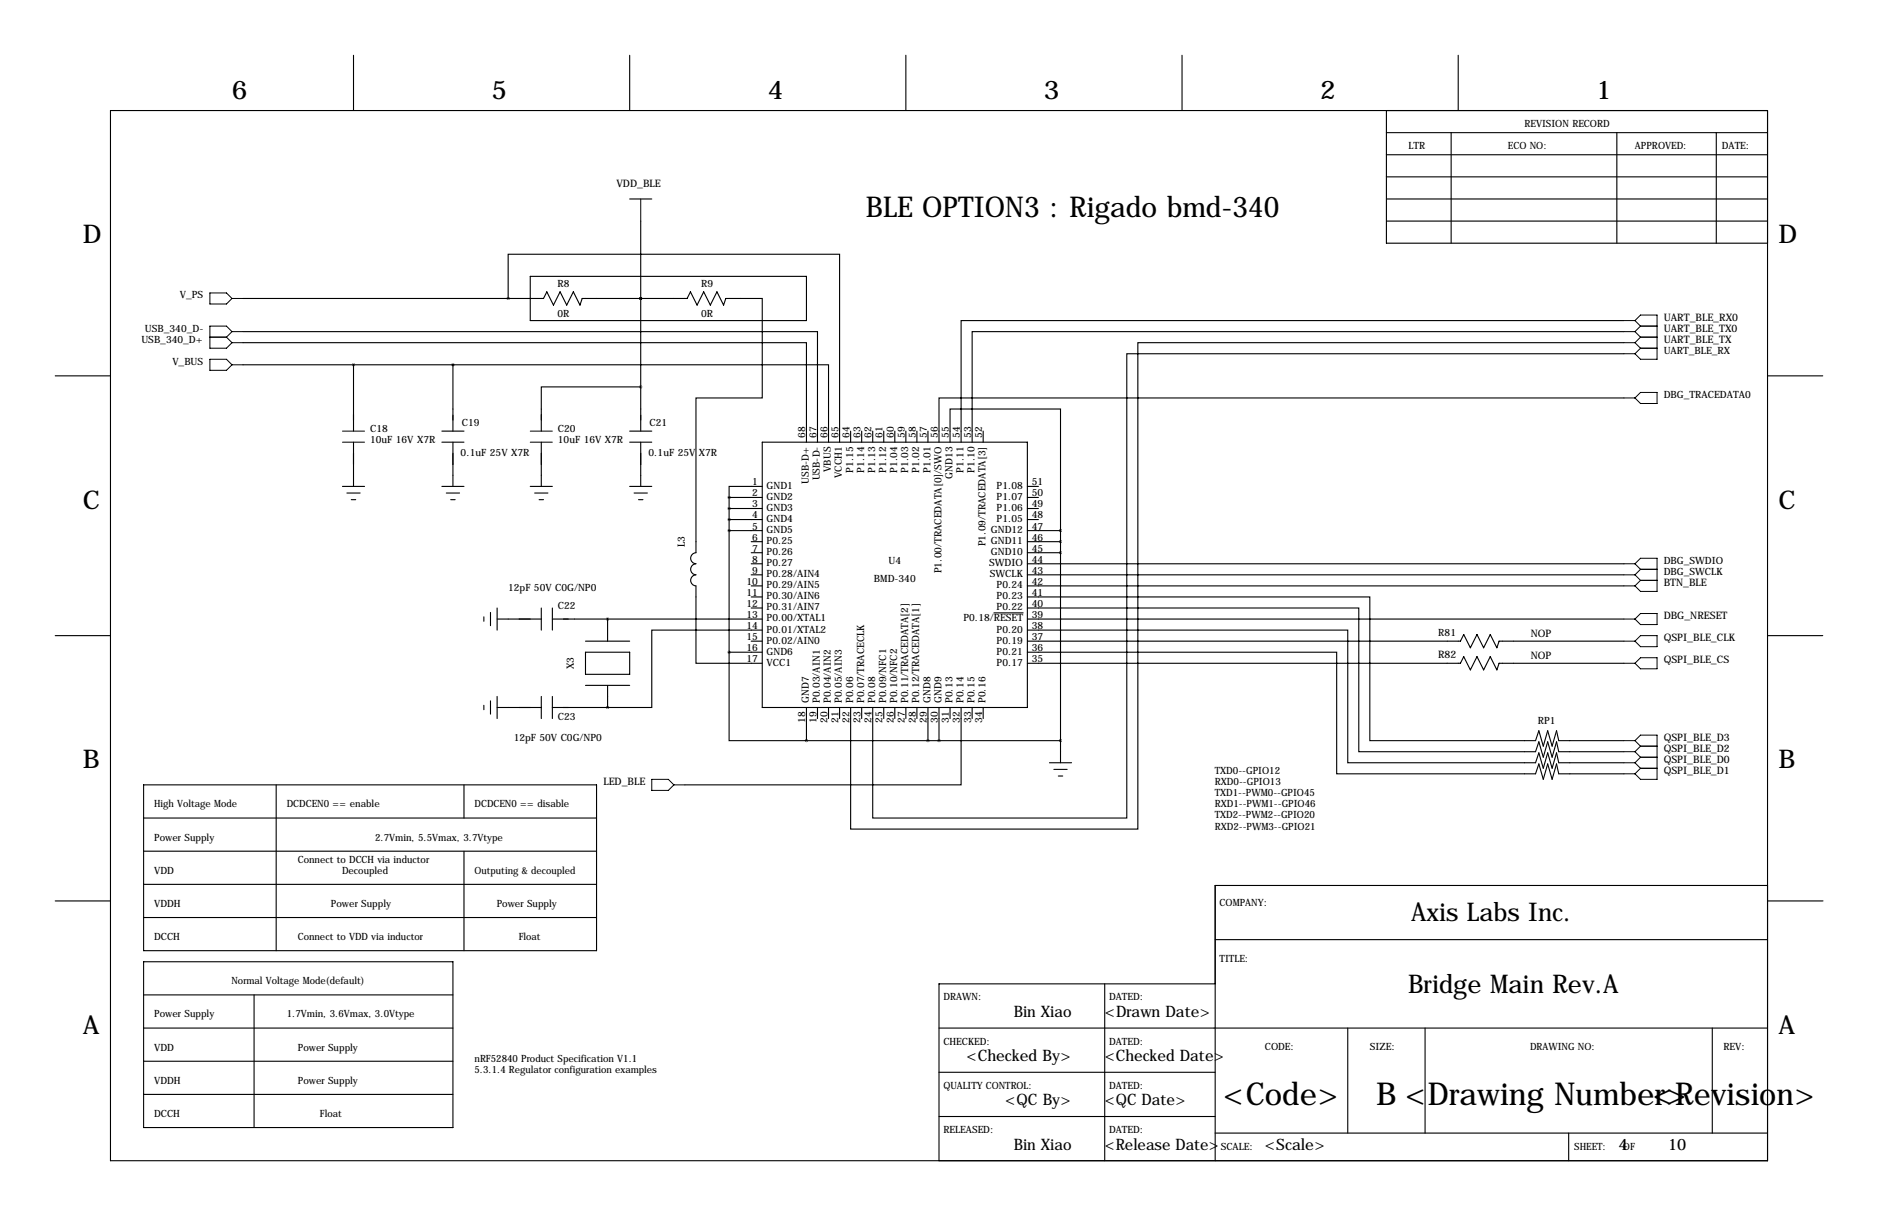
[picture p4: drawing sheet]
<svg xmlns="http://www.w3.org/2000/svg" width="432mm" height="279mm" viewBox="0 0 432 279" stroke-linecap="round" stroke-linejoin="round" font-family="sans-serif">
<g fill="none" stroke="#000" stroke-width=".25">
<path d="M81.3 12.7v12.7M144.8 12.7v12.7M208.3 12.7v12.7M271.8 12.7v12.7M335.3 12.7v12.7M25.4 25.4h381v241.3h-381zM318.8 30.5h87.6M318.8 35.6h87.6M318.8 25.4v30.5h87.6M333.7 30.5v25.4M371.8 30.5v25.4M394.6 30.5v25.4"/>
<path d="M144.8 45.7h5.1M147.3 50.8v48.3M318.8 45.7h87.6M318.8 50.8h87.6M318.8 40.6h87.6M55.9 68.6h69.1l.7-1.5 1.6 3 1.5-3 1.5 3 1.5-3 1.5 3 .6-1.5h24.1l.7-1.5 1.6 3 1.5-3 1.5 3 1.5-3 1.6 3 .5-1.5h8.4v22.8h-15.3v35.6a1.27 1.27 0 0 0-1.2 1.3 1.27 1.27 0 0 0 1.2 1.2 1.27 1.27 0 0 0-1.2 1.3 1.27 1.27 0 0 0 1.2 1.3 1.27 1.27 0 0 0-1.2 1.2 1.27 1.27 0 0 0 1.2 1.3v17.8h15.3M55.9 78.7h129.5v22.9M55.9 76.2h132.1v25.4M116.8 68.6v-10.2h76.2v43.2M121.9 63.5h63.5v10.2h-63.5zM147.3 68.6h.1M373.4 78.7h-111.8v111.8h-66v-27.9"/>
<path d="M373.4 76.2h-149.9v25.4M373.4 73.7h-152.4v27.9M12.7 86.4h12.7M55.9 83.8h48.2M81.3 83.8v15.3M101.6 99.1h5.1M104.1 83.8h86.4v17.8M104.1 83.8v15.3M144.8 99.1h5.1M147.3 88.9h-22.8v10.2M195.6 99.1v2.5M198.1 99.1v2.5"/>
<path d="M200.7 99.1v2.5M203.2 99.1v2.5M205.7 99.1v2.5M208.3 99.1v2.5M210.8 99.1v2.5M213.4 99.1v2.5M226.1 99.1v2.5M373.4 91.4h-157.5v10.2M373.4 81.3h-114.3v106.7h-58.4v-25.4M406.4 86.4h12.7M78.7 111.8h5.1M79.8 113.3h3"/>
<path d="M80.8 114.8h1M81.3 101.6v10.2M101.6 101.6h5.1M101.6 111.8h5.1M102.6 113.3h3.1M103.6 114.8h1M104.1 101.6v10.2M121.9 111.8h5.1M122.9 113.3h3.1M124 114.8h1M124.5 101.6v10.2M144.8 101.6h5.1"/>
<path d="M144.8 111.8h5.1M145.8 113.3h3M146.8 114.8h1M147.3 101.6v10.2M167.6 114.3h7.7M167.6 116.8h7.7M167.6 119.4h7.7M167.6 114.3v35.6M175.3 111.8h-7.7v2.5M175.3 101.6h60.9v61h-60.9zM218.4 101.6v-7.6h25.4v27.9M236.2 111.8h2.6"/>
<path d="M236.2 114.3h2.6M236.2 116.8h2.6M236.2 119.4h2.6M114.3 139.7v5.1M124.5 139.7v5.1M127 139.7v5.1M167.6 121.9h7.7M172.7 124.5h2.6M172.7 127h2.6M172.7 129.5h2.6M172.7 132.1h2.6M172.7 134.6h2.6"/>
<path d="M172.7 137.2h2.6M172.7 139.7h2.6M236.2 139.7h76.2v33h40.7l.7-2.3 1 3.6 1.1-3.6 1 3.6 1-3.6 .5 2.3h15M236.2 137.2h78.8v33h38.1l.7-2.3 1 3.5 1.1-3.5 1 3.5 1-3.5 .5 2.3h15M236.2 121.9h7.6M236.2 124.5h7.6M236.2 127h7.6M236.2 129.5h137.2M236.2 132.1h137.2M236.2 134.6h137.2M243.8 121.9v53.4M12.7 146h12.7"/>
<path d="M111.3 141.7v1M112.8 140.7v3.1M114.3 142.2h10.2M127 142.2h48.3M134.6 149.9h10.2v5h-10.2zM134.6 147.3h10.2M134.6 157.5h10.2M139.7 142.2v5.1M139.7 157.5v5.1M167.6 149.9v20.3h17.8M167.6 149.9h7.7M172.7 147.3h2.6"/>
<path d="M175.3 144.8h-25.4v17.8h-10.2M228.5 140.8h6.7M236.2 149.9h71.1v27.9h45.8l.7-2.3 1 3.6 1.1-3.6 1 3.6 1-3.6 .5 2.3h15M236.2 144.8h73.7v30.5h43.2l.7-2.3 1 3.5 1.1-3.5 1 3.5 1-3.5 .5 2.3h15M236.2 142.2h137.2M236.2 147.3h99.6l.7-1.5 1.6 3 1.5-3 1.5 3 1.5-3 1.6 3 .5-1.5h28.7M236.2 152.4h99.6l.7-1.5 1.6 3 1.5-3 1.5 3 1.5-3 1.6 3 .5-1.5h28.7M406.4 146h12.7M111.3 162.1v1M112.8 161v3.1M114.3 162.6h10.2M114.3 160v5.1"/>
<path d="M124.5 160v5.1M127 162.6h12.7M127 160v5.1M185.4 162.6v7.6M185.4 170.2h58.4M188 162.6v2.5M190.5 162.6v2.5M193 162.6v2.5M198.1 162.6v2.5M203.2 162.6v2.5M205.7 162.6v2.5M208.3 162.6v2.5"/>
<path d="M210.8 162.6v2.5M213.4 162.6v7.6M215.9 162.6v7.6M218.4 162.6v2.5M221 162.6v17.7h-63.5M223.5 162.6v2.5M226.1 162.6v2.5M241.3 175.3h5.1M242.3 176.8h3.1M243.3 178.3h1M33 180.3h104.2v38.1h-104.2zM33 188h104.2"/>
<path d="M33 195.6h104.2M63.5 180.3v38.1M106.7 180.3v7.7M106.7 195.6v22.8M12.7 207h12.7M33 203.2h104.2M33 210.8h104.2M279.4 215.9h127M406.4 203.5h-127v63.2M406.5 207h12.7M33 236.2h71.1M33 221h71.1v38.1h-71.1z"/>
<path d="M33 228.6h71.1M58.4 228.6v30.5M215.9 236.2h190.5M254 226.1v40.6M279.4 226.1h-63.5v40.6M309.9 236.2v24.1M327.7 236.2v24.1M393.7 236.2v24.1M33 243.8h71.1M33 251.5h71.1M215.9 246.4h63.5M215.9 256.5h63.5"/>
<path d="M279.4 260.3h127M360.7 260.3v6.4"/>
</g>
<g fill="none" stroke="#000" stroke-width=".23">
<path d="M147.3 45.7v5.1M48.3 67.3h3.8l1.2 1.3-1.2 1.2h-3.8zM48.3 77.5h3.8M52.1 77.5l1.2 1.2M53.3 76.2l-1.2-1.3h-3.8v5.1h3.8l1.2-1.3M53.3 78.7h2.6M53.3 76.2h2.6M53.3 76.2l-1.2 1.3M53.3 68.6h2.6M373.4 78.7h2.5M373.4 76.2h2.5M373.4 73.7h2.5"/>
<path d="M375.9 73.7l1.3-1.3h3.8v10.1h-3.8l-1.3-1.2M375.9 78.7l1.3 1.3M375.9 76.2l1.3 1.3M375.9 73.7l1.3 1.2M377.2 77.5h3.8M377.2 74.9h3.8M377.2 77.5l-1.3 1.2M377.2 74.9l-1.3 1.3M48.3 82.5h3.8l1.2 1.3-1.2 1.3h-3.8zM53.3 83.8h2.6M78.7 99.1h5.1M121.9 99.1h5.1"/>
<path d="M373.4 91.4h2.5M373.4 81.3h2.5M377.2 80h3.8M377.2 90.2h3.8v2.5h-3.8l-1.3-1.3zM377.2 80l-1.3 1.3M78.7 101.6h5.1M121.9 101.6h5.1M373.4 132.1h2.5M373.4 129.5h2.5M373.4 134.6h2.5M375.9 132.1l1.3 1.2M375.9 129.5l1.3-1.2h3.8v7.6h-3.8l-1.3-1.3"/>
<path d="M375.9 129.5l1.3 1.3M377.2 133.3h3.8M377.2 130.8h3.8M377.2 130.8l-1.3 1.3M377.2 133.3l-1.3 1.3M373.4 142.2h2.5M373.4 152.4h2.5M373.4 147.3h2.5M377.2 141h3.8v2.5h-3.8l-1.3-1.3zM377.2 146h3.8v2.6h-3.8l-1.3-1.3zM377.2 151.1h3.8v2.6h-3.8l-1.3-1.3zM149.9 179.1h3.8l1.2 1.2-1.2 1.3h-3.8z"/>
<path d="M373.4 177.8h2.5M373.4 175.3h2.5M373.4 172.7h2.5M373.4 170.2h2.5M375.9 170.2l1.3-1.3h3.8v10.2h-3.8l-1.3-1.3M375.9 175.3l1.3 1.2M375.9 172.7l1.3 1.3M375.9 170.2l1.3 1.2M377.2 176.5h3.8M377.2 176.5l-1.3 1.3M377.2 174h3.8M377.2 174l-1.3 1.3"/>
<path d="M377.2 171.4h3.8M377.2 171.4l-1.3 1.3M154.9 180.3h2.6"/>
</g>
<path d="M167.6 114.3a.05 .05 0 0 0 .1 0 .05 .05 0 0 0-.1 0zM167.6 116.8a.05 .05 0 0 0 .1 0 .05 .05 0 0 0-.1 0zM167.6 119.4a.05 .05 0 0 0 .1 0 .05 .05 0 0 0-.1 0zM167.6 121.9a.05 .05 0 0 0 .1 0 .05 .05 0 0 0-.1 0zM167.6 149.9a.05 .05 0 0 0 .1 0 .05 .05 0 0 0-.1 0zM213.3 170.2a.05 .05 0 0 0 .1 0 .05 .05 0 0 0-.1 0zM243.8 127a.05 .05 0 0 0 .1 0 .05 .05 0 0 0-.1 0zM243.8 124.5a.05 .05 0 0 0 .1 0 .05 .05 0 0 0-.1 0zM243.8 121.9a.05 .05 0 0 0 .1 0 .05 .05 0 0 0-.1 0zM243.8 170.2a.05 .05 0 0 0 .1 0 .05 .05 0 0 0-.1 0zM104.1 83.8a.05 .05 0 0 0 .1 0 .05 .05 0 0 0-.1 0zM116.8 68.6a.05 .05 0 0 0 .1 0 .05 .05 0 0 0-.1 0z" fill="#000" stroke="#000" stroke-width=".63"/>
<g font-size="7.3">
<text x="281.2" y="254">&lt;Code&gt;</text>
<text x="316.4" y="254">B &lt;Drawing Number&gt;</text>
<text x="380" y="254">&lt;Revision&gt;</text>
</g>
<text font-size="6.6" x="199.1" y="49.8">BLE OPTION3 : Rigado bmd-340</text>
<g font-size="5.9">
<text x="53.3" y="22.9">6</text>
<text x="113" y="22.9">5</text>
<text x="176.5" y="22.9">4</text>
<text x="240" y="22.9">3</text>
<text x="303.5" y="22.9">2</text>
<text x="367" y="22.9">1</text>
<text x="19" y="55.9">D</text>
<text x="408.9" y="55.9">D</text>
<text x="19" y="116.8">C</text>
<text x="408.9" y="116.8">C</text>
<text x="19" y="176.5">B</text>
<text x="408.9" y="176.5">B</text>
<text x="324.5" y="211.6">Axis Labs Inc.</text>
<text x="323.7" y="228.1">Bridge Main Rev.A</text>
<text x="19" y="237.5">A</text>
<text x="408.9" y="237.5">A</text>
</g>
<g font-size="3.6">
<text x="233.1" y="233.7">Bin Xiao</text>
<text x="254" y="233.7">&lt;Drawn Date&gt;</text>
<text x="222.2" y="243.8">&lt;Checked By&gt;</text>
<text x="254" y="243.8">&lt;Checked Date&gt;</text>
<text x="231.1" y="254">&lt;QC By&gt;</text>
<text x="254" y="254">&lt;QC Date&gt;</text>
<text x="233.1" y="264.2">Bin Xiao</text>
<text x="254" y="264.2">&lt;Release Date&gt;</text>
<text x="290.8" y="264.2">&lt;Scale&gt;</text>
<text x="372.1" y="264.2">4</text>
<text x="383.5" y="264.2">10</text>
</g>
<g font-size="2.4">
<text x="141.7" y="42.9">VDD_BLE</text>
<text x="382.5" y="76.2">UART_BLE_TX0</text>
<text x="382.5" y="73.7">UART_BLE_RX0</text>
<text x="382.5" y="78.7">UART_BLE_TX</text>
<text x="382.5" y="134.6">BTN_BLE</text>
<text x="382.5" y="142.2">DBG_NRESET</text>
<text x="352" y="146.4">NOP</text>
<text x="382.5" y="147.3">QSPI_BLE_CLK</text>
<text x="330.7" y="151.1">R82</text>
<text x="352" y="151.5">NOP</text>
<text x="382.5" y="152.4">QSPI_BLE_CS</text>
<text x="382.5" y="172.7">QSPI_BLE_D2</text>
<text x="382.5" y="170.2">QSPI_BLE_D3</text>
<text x="382.5" y="177.8">QSPI_BLE_D1</text>
<text x="382.5" y="175.3">QSPI_BLE_D0</text>
<text x="138.7" y="180.3">LED_BLE</text>
</g>
<g font-size="2.3">
<text x="350.5" y="29.2">REVISION RECORD</text>
<text x="323.8" y="34.3">LTR</text>
<text x="346.7" y="34.3">ECO NO:</text>
<text x="375.9" y="34.3">APPROVED:</text>
<text x="395.9" y="34.3">DATE:</text>
<text x="41.4" y="68.6">V_PS</text>
<text x="128.2" y="66">R8</text>
<text x="161.2" y="66">R9</text>
<text x="33.3" y="76.2">USB_340_D-</text>
<text x="128.2" y="72.7">0R</text>
<text x="161.2" y="72.7">0R</text>
<text x="32.5" y="78.7">USB_340_D+</text>
<text x="39.6" y="83.8">V_BUS</text>
<text x="382.5" y="81.3">UART_BLE_RX</text>
<text x="382.5" y="91.4">DBG_TRACEDATA0</text>
<text x="85.1" y="99.3">C18</text>
<text x="85.1" y="101.7">10uF 16V X7R</text>
<text x="106.2" y="97.8">C19</text>
<text x="128.3" y="99.3">C20</text>
<text x="128.3" y="101.7">10uF 16V X7R</text>
<text x="149.4" y="97.8">C21</text>
<text x="185.2" y="100.6" transform="rotate(-90 185.2 100.6)">68</text>
<text x="187.7" y="100.6" transform="rotate(-90 187.7 100.6)">67</text>
<text x="190.2" y="100.6" transform="rotate(-90 190.2 100.6)">66</text>
<text x="192.8" y="100.6" transform="rotate(-90 192.8 100.6)">65</text>
<text x="195.3" y="100.6" transform="rotate(-90 195.3 100.6)">64</text>
<text x="197.9" y="100.6" transform="rotate(-90 197.9 100.6)">63</text>
<text x="200.4" y="100.6" transform="rotate(-90 200.4 100.6)">62</text>
<text x="202.9" y="100.6" transform="rotate(-90 202.9 100.6)">61</text>
<text x="205.5" y="100.6" transform="rotate(-90 205.5 100.6)">60</text>
<text x="208" y="100.6" transform="rotate(-90 208 100.6)">59</text>
<text x="210.6" y="100.6" transform="rotate(-90 210.6 100.6)">58</text>
<text x="213.1" y="100.6" transform="rotate(-90 213.1 100.6)">57</text>
<text x="215.6" y="100.6" transform="rotate(-90 215.6 100.6)">56</text>
<text x="218.2" y="100.6" transform="rotate(-90 218.2 100.6)">55</text>
<text x="220.7" y="100.6" transform="rotate(-90 220.7 100.6)">54</text>
<text x="223.3" y="100.6" transform="rotate(-90 223.3 100.6)">53</text>
<text x="225.8" y="100.6" transform="rotate(-90 225.8 100.6)">52</text>
<text x="105.9" y="104.7">0.1uF 25V X7R</text>
<text x="149.1" y="104.7">0.1uF 25V X7R</text>
<text x="173" y="111.5">1</text>
<text x="176.3" y="112.3">GND1</text>
<text x="186" y="111.2" transform="rotate(-90 186 111.2)">USB-D+</text>
<text x="188.5" y="110.4" transform="rotate(-90 188.5 110.4)">USB-D-</text>
<text x="191.1" y="108.4" transform="rotate(-90 191.1 108.4)">VBUS</text>
<text x="193.6" y="109.8" transform="rotate(-90 193.6 109.8)">VCCH1</text>
<text x="196.1" y="108.7" transform="rotate(-90 196.1 108.7)">P1.15</text>
<text x="198.7" y="108.7" transform="rotate(-90 198.7 108.7)">P1.14</text>
<text x="201.2" y="108.7" transform="rotate(-90 201.2 108.7)">P1.13</text>
<text x="203.8" y="108.7" transform="rotate(-90 203.8 108.7)">P1.12</text>
<text x="206.3" y="108.7" transform="rotate(-90 206.3 108.7)">P1.04</text>
<text x="208.8" y="108.7" transform="rotate(-90 208.8 108.7)">P1.03</text>
<text x="211.4" y="108.7" transform="rotate(-90 211.4 108.7)">P1.02</text>
<text x="213.9" y="108.7" transform="rotate(-90 213.9 108.7)">P1.01</text>
<text x="219" y="110" transform="rotate(-90 219 110)">GND13</text>
<text x="221.5" y="108.7" transform="rotate(-90 221.5 108.7)">P1.11</text>
<text x="224.1" y="108.7" transform="rotate(-90 224.1 108.7)">P1.10</text>
<text x="229.2" y="112.3">P1.08</text>
<text x="237.2" y="111.5">51</text>
<text x="173" y="114">2</text>
<text x="173" y="116.6">3</text>
<text x="173" y="119.1">4</text>
<text x="176.3" y="114.9">GND2</text>
<text x="176.3" y="117.4">GND3</text>
<text x="176.3" y="119.9">GND4</text>
<text x="229.2" y="119.9">P1.05</text>
<text x="229.2" y="117.4">P1.06</text>
<text x="229.2" y="114.9">P1.07</text>
<text x="237.2" y="119.1">48</text>
<text x="237.2" y="116.6">49</text>
<text x="237.2" y="114">50</text>
<text x="157.5" y="125.7" transform="rotate(-90 157.5 125.7)">L3</text>
<text x="173" y="121.7">5</text>
<text x="173" y="124.2">6</text>
<text x="176.3" y="122.5">GND5</text>
<text x="176.3" y="125">P0.25</text>
<text x="226.6" y="125.5" transform="rotate(-90 226.6 125.5)">P1.09/TRACEDATA[3]</text>
<text x="227.8" y="125">GND11</text>
<text x="227.8" y="122.5">GND12</text>
<text x="237.2" y="124.2">46</text>
<text x="237.2" y="121.7">47</text>
<text x="173" y="126.7">7</text>
<text x="173" y="129.3">8</text>
<text x="173" y="131.8">9</text>
<text x="176.3" y="127.6">P0.26</text>
<text x="176.3" y="130.1">P0.27</text>
<text x="204.3" y="129.5">U4</text>
<text x="216.5" y="131.7" transform="rotate(-90 216.5 131.7)">P1.00/TRACEDATA[0]/SWO</text>
<text x="227.4" y="130.1">SWDIO</text>
<text x="227.8" y="127.6">GND10</text>
<text x="237.2" y="131.8">43</text>
<text x="237.2" y="129.3">44</text>
<text x="237.2" y="126.7">45</text>
<text x="382.5" y="129.5">DBG_SWDIO</text>
<text x="116.8" y="135.9">12pF 50V C0G/NP0</text>
<text x="171.7" y="134.4">10</text>
<text x="171.7" y="136.9">11</text>
<text x="176.3" y="132.6">P0.28/AIN4</text>
<text x="176.3" y="135.2">P0.29/AIN5</text>
<text x="176.3" y="137.7">P0.30/AIN6</text>
<text x="200.9" y="133.7">BMD-340</text>
<text x="227.6" y="132.6">SWCLK</text>
<text x="229.2" y="137.7">P0.23</text>
<text x="229.2" y="135.2">P0.24</text>
<text x="237.2" y="136.9">41</text>
<text x="237.2" y="134.4">42</text>
<text x="382.5" y="132.1">DBG_SWCLK</text>
<text x="128.3" y="140">C22</text>
<text x="171.7" y="139.4">12</text>
<text x="171.7" y="142">13</text>
<text x="176.3" y="140.3">P0.31/AIN7</text>
<text x="176.3" y="142.8">P0.00/XTAL1</text>
<text x="221.5" y="142.8">P0.18/RESET</text>
<text x="229.2" y="140.3">P0.22</text>
<text x="237.2" y="142">39</text>
<text x="237.2" y="139.4">40</text>
<text x="171.7" y="144.5">14</text>
<text x="171.7" y="147.1">15</text>
<text x="171.7" y="149.6">16</text>
<text x="176.3" y="145.3">P0.01/XTAL2</text>
<text x="176.3" y="147.9">P0.02/AIN0</text>
<text x="229.2" y="147.9">P0.19</text>
<text x="229.2" y="145.3">P0.20</text>
<text x="237.2" y="149.6">36</text>
<text x="237.2" y="147.1">37</text>
<text x="237.2" y="144.5">38</text>
<text x="330.7" y="146">R81</text>
<text x="131.9" y="153.8" transform="rotate(-90 131.9 153.8)">X3</text>
<text x="171.7" y="152.1">17</text>
<text x="176.3" y="150.4">GND6</text>
<text x="176.3" y="153">VCC1</text>
<text x="229.2" y="153">P0.17</text>
<text x="229.2" y="150.4">P0.21</text>
<text x="237.2" y="152.1">35</text>
<text x="186" y="161.5" transform="rotate(-90 186 161.5)">GND7</text>
<text x="188.5" y="161.5" transform="rotate(-90 188.5 161.5)">P0.03/AIN1</text>
<text x="191.1" y="161.5" transform="rotate(-90 191.1 161.5)">P0.04/AIN2</text>
<text x="193.6" y="161.5" transform="rotate(-90 193.6 161.5)">P0.05/AIN3</text>
<text x="196.1" y="161.5" transform="rotate(-90 196.1 161.5)">P0.06</text>
<text x="198.7" y="161.5" transform="rotate(-90 198.7 161.5)">P0.07/TRACECLK</text>
<text x="201.2" y="161.5" transform="rotate(-90 201.2 161.5)">P0.08</text>
<text x="203.8" y="161.5" transform="rotate(-90 203.8 161.5)">P0.09/NFC1</text>
<text x="206.3" y="161.5" transform="rotate(-90 206.3 161.5)">P0.10/NFC2</text>
<text x="208.8" y="161.5" transform="rotate(-90 208.8 161.5)">P0.11/TRACEDATA[2]</text>
<text x="211.4" y="161.5" transform="rotate(-90 211.4 161.5)">P0.12/TRACEDATA[1]</text>
<text x="213.9" y="161.5" transform="rotate(-90 213.9 161.5)">GND8</text>
<text x="216.5" y="161.5" transform="rotate(-90 216.5 161.5)">GND9</text>
<text x="219" y="161.5" transform="rotate(-90 219 161.5)">P0.13</text>
<text x="221.5" y="161.5" transform="rotate(-90 221.5 161.5)">P0.14</text>
<text x="224.1" y="161.5" transform="rotate(-90 224.1 161.5)">P0.15</text>
<text x="226.6" y="161.5" transform="rotate(-90 226.6 161.5)">P0.16</text>
<text x="128.3" y="165.4">C23</text>
<text x="185.2" y="166.2" transform="rotate(-90 185.2 166.2)">18</text>
<text x="187.7" y="166.2" transform="rotate(-90 187.7 166.2)">19</text>
<text x="190.2" y="166.2" transform="rotate(-90 190.2 166.2)">20</text>
<text x="192.8" y="166.2" transform="rotate(-90 192.8 166.2)">21</text>
<text x="195.3" y="166.2" transform="rotate(-90 195.3 166.2)">22</text>
<text x="197.9" y="166.2" transform="rotate(-90 197.9 166.2)">23</text>
<text x="200.4" y="166.2" transform="rotate(-90 200.4 166.2)">24</text>
<text x="202.9" y="166.2" transform="rotate(-90 202.9 166.2)">25</text>
<text x="205.5" y="166.2" transform="rotate(-90 205.5 166.2)">26</text>
<text x="208" y="166.2" transform="rotate(-90 208 166.2)">27</text>
<text x="210.6" y="166.2" transform="rotate(-90 210.6 166.2)">28</text>
<text x="213.1" y="166.2" transform="rotate(-90 213.1 166.2)">29</text>
<text x="215.6" y="166.2" transform="rotate(-90 215.6 166.2)">30</text>
<text x="218.2" y="166.2" transform="rotate(-90 218.2 166.2)">31</text>
<text x="220.7" y="166.2" transform="rotate(-90 220.7 166.2)">32</text>
<text x="223.3" y="166.2" transform="rotate(-90 223.3 166.2)">33</text>
<text x="225.8" y="166.2" transform="rotate(-90 225.8 166.2)">34</text>
<text x="353.6" y="166.4">RP1</text>
<text x="118.1" y="170.2">12pF 50V C0G/NP0</text>
<text x="279.3" y="177.9">TXD0--GPIO12</text>
<text x="35.5" y="185.5">High Voltage Mode</text>
<text x="65.9" y="185.5">DCDCEN0 == enable</text>
<text x="109.1" y="185.5">DCDCEN0 == disable</text>
<text x="279.3" y="180.4">RXD0--GPIO13</text>
<text x="279.3" y="183">TXD1--PWM0--GPIO45</text>
<text x="279.3" y="185.5">RXD1--PWM1--GPIO46</text>
<text x="279.3" y="188.1">TXD2--PWM2--GPIO20</text>
<text x="279.3" y="190.6">RXD2--PWM3--GPIO21</text>
<text x="35.5" y="193.1">Power Supply</text>
<text x="86.3" y="193.1">2.7Vmin, 5.5Vmax, 3.7Vtype</text>
<text x="35.5" y="200.8">VDD</text>
<text x="68.5" y="198.2">Connect to DCCH via inductor</text>
<text x="78.6" y="200.8">Decoupled</text>
<text x="109.1" y="200.8">Outputing &amp; decoupled</text>
<text x="35.5" y="208.4">VDDH</text>
<text x="76.1" y="208.4">Power Supply</text>
<text x="114.2" y="208.4">Power Supply</text>
<text x="280.4" y="208.3">COMPANY:</text>
<text x="35.5" y="216">DCCH</text>
<text x="68.5" y="216">Connect to VDD via inductor</text>
<text x="119.3" y="216">Float</text>
<text x="280.4" y="221">TITLE:</text>
<text x="53.2" y="226.2">Normal Voltage Mode(default)</text>
<text x="35.5" y="233.8">Power Supply</text>
<text x="65.9" y="233.8">1.7Vmin, 3.6Vmax, 3.0Vtype</text>
<text x="216.9" y="229.9">DRAWN:</text>
<text x="255" y="229.9">DATED:</text>
<text x="35.5" y="241.4">VDD</text>
<text x="68.5" y="241.4">Power Supply</text>
<text x="109.1" y="243.9">nRF52840 Product Specification V1.1</text>
<text x="216.9" y="240">CHECKED:</text>
<text x="255" y="240">DATED:</text>
<text x="290.8" y="241.3">CODE:</text>
<text x="315" y="241.3">SIZE:</text>
<text x="351.8" y="241.3">DRAWING NO:</text>
<text x="396.2" y="241.3">REV:</text>
<text x="35.5" y="249">VDDH</text>
<text x="68.5" y="249">Power Supply</text>
<text x="109.1" y="246.5">5.3.1.4 Regulator configuration examples</text>
<text x="216.9" y="250.2">QUALITY CONTROL:</text>
<text x="255" y="250.2">DATED:</text>
<text x="35.5" y="256.6">DCCH</text>
<text x="73.6" y="256.6">Float</text>
<text x="216.9" y="260.3">RELEASED:</text>
<text x="255" y="260.3">DATED:</text>
<text x="280.7" y="264.2">SCALE:</text>
<text x="361.9" y="264.2">SHEET:</text>
<text x="373.2" y="264.2">OF</text>
</g>
</svg>
